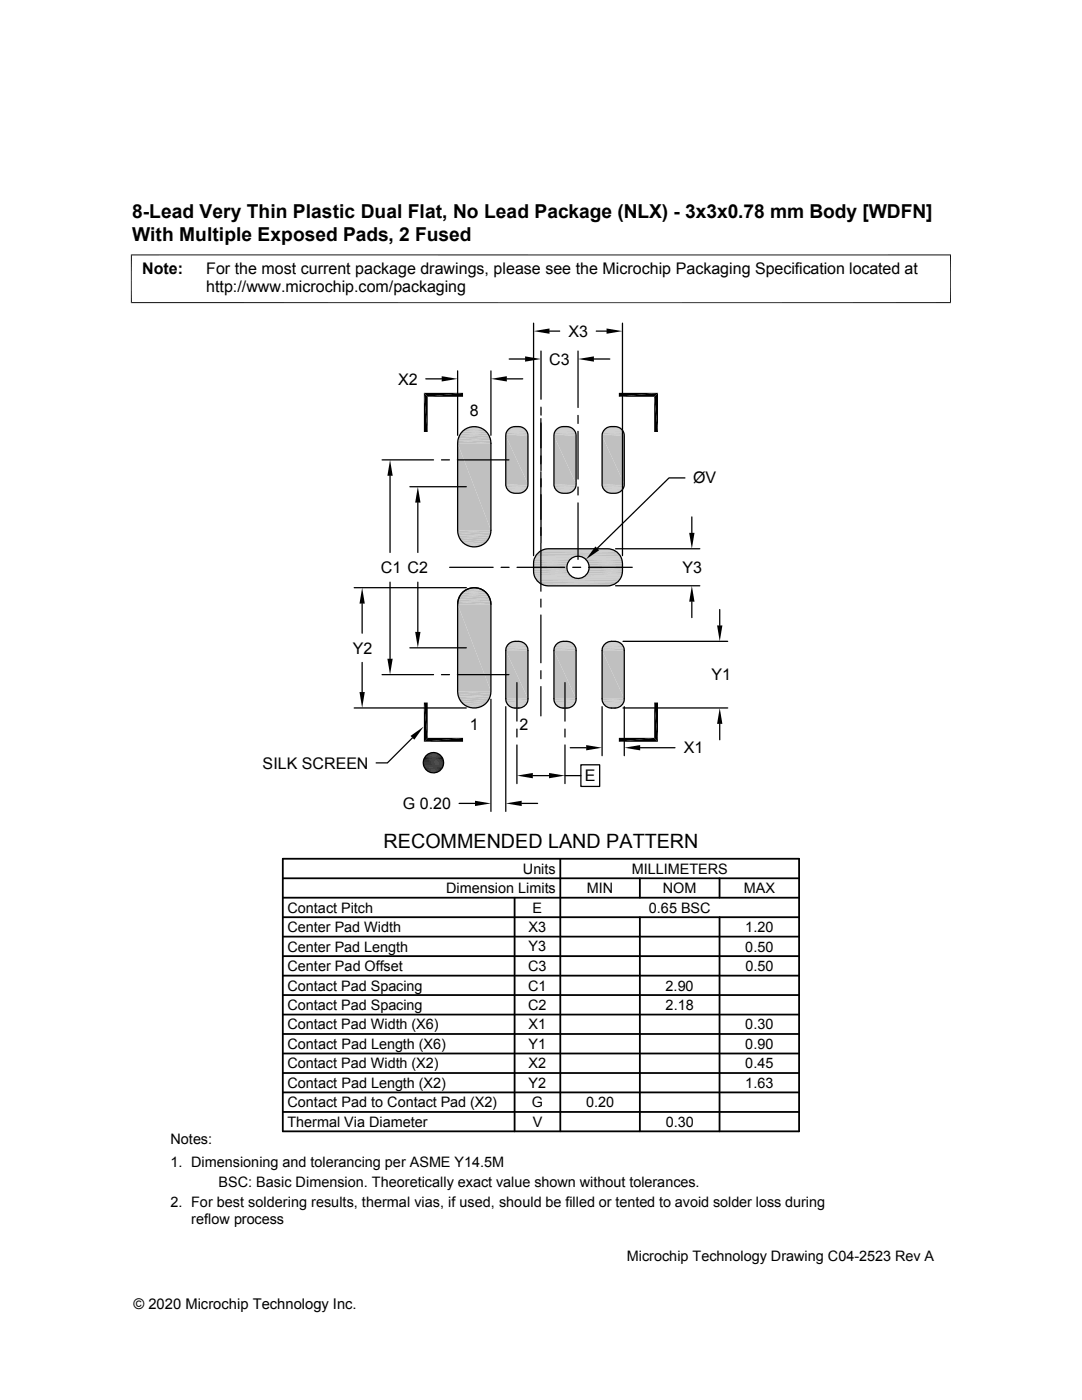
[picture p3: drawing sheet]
<svg xmlns="http://www.w3.org/2000/svg" width="216mm" height="279mm" viewBox="0 0 216 279" stroke-linecap="round" stroke-linejoin="round" font-family="sans-serif">
<g fill="#c0c0c0">
<path d="M94.3 85.2h.7z"/>
<path d="M121.7 85.2h1.3z"/>
<path d="M122 85.1l1 .1z"/>
<path d="M112.1 85.2h1.3z"/>
<path d="M112.4 85.1l1 .1z"/>
<path d="M102.4 85.2h1.4z"/>
<path d="M102.8 85.1l1 .1z"/>
<path d="M121.6 85.2h1.5z"/>
<path d="M121.7 85.2h1.4z"/>
<path d="M112 85.2h1.5z"/>
<path d="M112.1 85.2h1.4z"/>
<path d="M102.4 85.2h1.5z"/>
<path d="M94.1 85.2h1z"/>
<path d="M94.3 85.2h.8z"/>
<path d="M121.3 85.3h2z"/>
<path d="M121.6 85.2l1.7 .1z"/>
<path d="M111.7 85.3h2z"/>
<path d="M112 85.2l1.7 .1z"/>
<path d="M102.1 85.3h2z"/>
<path d="M102.4 85.2l1.7 .1z"/>
</g>
<path d="M93.6 85.2h2.1M102.1 85.3h2.1M111.7 85.3h2.1M121.3 85.3h2.1" fill="none" stroke="#c0c0c0" stroke-width=".2"/>
<path d="M94.1 85.2l1.6 .1z" fill="#c0c0c0"/>
<g fill="none" stroke="#c0c0c0" stroke-width=".2">
<path d="M100.9 86.7h4.4M101 86.3h4.2M101.2 86h3.9M101.2 85.9h3.9M101.3 85.7h3.6M101.5 85.6h3.3M101.6 85.5h3.1M101.7 85.4h2.8M101.8 85.3h2.6M110.6 86.7h4.3M110.6 86.3h4.3M110.8 86h3.9"/>
<path d="M110.8 85.9h3.9M111 85.7h3.5M111.1 85.6h3.3M111.2 85.5h3.1M111.4 85.4h2.8M111.4 85.3h2.6M120.2 86.7h4.3M120.2 86.3h4.3M120.4 86h3.9M120.5 85.9h3.8M120.6 85.7h3.5M120.7 85.6h3.3"/>
<path d="M120.8 85.5h3.1M121 85.4h2.8M121.1 85.3h2.5"/>
</g>
<path d="M93.1 85.4h3M101.1 86.2h4.1M110.7 86.2h4.1M120.3 86.2h4.1" fill="none" stroke="#c0c0c0" stroke-width=".21"/>
<path d="M92.7 85.6h3.9" fill="none" stroke="#c0c0c0" stroke-width=".25"/>
<path d="M92.3 85.9h4.7" fill="none" stroke="#c0c0c0" stroke-width=".34"/>
<path d="M91.9 86.3h5.4" fill="none" stroke="#c0c0c0" stroke-width=".4"/>
<path d="M101 86.5h4.3M110.6 86.5h4.3M120.2 86.5h4.3" fill="none" stroke="#c0c0c0" stroke-width=".28"/>
<path d="M91.7 86.7h5.9" fill="none" stroke="#c0c0c0" stroke-width=".44"/>
<path d="M100.9 86.8h4.4M110.5 86.8h4.5M120.1 86.8h4.5" fill="none" stroke="#c0c0c0" stroke-width=".32"/>
<g fill="#c0c0c0">
<path d="M91.7 87l6.1 .4h-6.3z"/>
<path d="M91.7 87h5.9l.2 .4z"/>
<path d="M91.5 87.4l6.4 .5h-6.5z"/>
<path d="M91.5 87.4h6.3l.1 .5z"/>
<path d="M91.4 87.9l6.6 .6h-6.7z"/>
<path d="M91.4 87.9h6.5l.1 .6z"/>
<path d="M120.1 87l4.5 9.6h-4.5z"/>
<path d="M120.1 87h4.5v9.6z"/>
<path d="M110.5 87l4.5 9.6h-4.5z"/>
<path d="M110.5 87h4.5v9.6z"/>
<path d="M100.9 87l4.4 9.6h-4.4z"/>
<path d="M100.9 87h4.4v9.6z"/>
</g>
<path d="M100.9 96.8h4.4M110.5 96.8h4.5M120.1 96.8h4.5" fill="none" stroke="#c0c0c0" stroke-width=".32"/>
<g fill="none" stroke="#c0c0c0" stroke-width=".2">
<path d="M100.9 96.9h4.4M101 97.3h4.2M101.2 97.6h3.9M101.2 97.7h3.9M101.3 97.8h3.6M101.5 97.9h3.3M101.6 98.1h3.1M101.7 98.2h2.8M101.8 98.2h2.6M102.1 98.3h2.1M110.6 96.9h4.3M110.6 97.3h4.3"/>
<path d="M110.8 97.6h3.9M110.8 97.7h3.9M111 97.8h3.5M111.1 97.9h3.3M111.2 98.1h3.1M111.4 98.2h2.8M111.4 98.2h2.6M111.7 98.3h2.1M120.2 96.9h4.3M120.2 97.3h4.3M120.4 97.6h3.9M120.5 97.7h3.8"/>
<path d="M120.6 97.8h3.5M120.7 97.9h3.3M120.8 98.1h3.1M121 98.2h2.8M121.1 98.2h2.5M121.3 98.3h2.1"/>
</g>
<path d="M101 97.1h4.3M110.6 97.1h4.3M120.2 97.1h4.3" fill="none" stroke="#c0c0c0" stroke-width=".25"/>
<path d="M101.1 97.4h4.1M110.7 97.4h4.1M120.3 97.4h4.1" fill="none" stroke="#c0c0c0" stroke-width=".21"/>
<g fill="#c0c0c0">
<path d="M121.3 98.3l1.8 .1z"/>
<path d="M121.3 98.3h2z"/>
<path d="M111.7 98.3l1.8 .1z"/>
<path d="M111.7 98.3h2z"/>
<path d="M102.1 98.3l1.8 .1z"/>
<path d="M102.1 98.3h2z"/>
<path d="M121.6 98.4h1.4z"/>
<path d="M121.6 98.4h1.5z"/>
<path d="M112 98.4h1.4z"/>
<path d="M112 98.4h1.5z"/>
<path d="M102.4 98.4h1.4z"/>
<path d="M102.4 98.4h1.5z"/>
<path d="M121.7 98.4h1z"/>
<path d="M121.7 98.4h1.3z"/>
<path d="M112.1 98.4h1z"/>
<path d="M112.1 98.4h1.3z"/>
<path d="M102.4 98.4h1.1z"/>
<path d="M91.3 88.5l6.7 17.3h-6.7z"/>
<path d="M91.3 88.5h6.7v17.3z"/>
<path d="M91.3 105.8l6.6 .5h-6.5z"/>
<path d="M91.3 105.8h6.7l-.1 .5z"/>
<path d="M91.4 106.3l6.4 .5h-6.3z"/>
<path d="M91.4 106.3h6.5l-.1 .5z"/>
<path d="M91.5 106.8l6.1 .5h-5.9z"/>
<path d="M91.5 106.8h6.3l-.2 .5z"/>
</g>
<path d="M91.7 107.6h5.9" fill="none" stroke="#c0c0c0" stroke-width=".44"/>
<path d="M91.9 108h5.4" fill="none" stroke="#c0c0c0" stroke-width=".4"/>
<path d="M92.3 108.4h4.7" fill="none" stroke="#c0c0c0" stroke-width=".34"/>
<path d="M92.7 108.7h3.9" fill="none" stroke="#c0c0c0" stroke-width=".28"/>
<path d="M93.1 108.9h3" fill="none" stroke="#c0c0c0" stroke-width=".2"/>
<g fill="#c0c0c0">
<path d="M94.1 109.1h1z"/>
<path d="M93.6 109l1.5 .1z"/>
</g>
<g fill="none" stroke="#c0c0c0" stroke-width=".2">
<path d="M93.6 109.1h2.1M106.5 112.4h6.8M106.5 114h6.8M106.5 112h7M106.5 114.4h7M106.6 111.6h7.3M106.6 114.8h7.3M106.6 111.5h7.4M106.6 114.9h7.4M106.7 115.3h7.9M106.7 111.2h7.9M106.8 111.1h7.9"/>
<path d="M106.8 115.3h7.9M106.8 111.1h8.3M106.8 115.4h8.3M108.1 116.7h14.5M108.1 109.8h14.5M108.5 116.8h13.7M108.5 109.6h13.7M109 116.9h12.7M109 109.5h12.7M115.5 115.4h8.3M115.5 111.1h8.3M115.9 111.1h8"/>
<path d="M115.9 115.3h8M116.1 111.2h7.8M116.1 115.3h7.8M116.7 114.9h7.4M116.7 111.5h7.4M116.8 111.6h7.3M116.8 114.8h7.3M117.2 114.4h7M117.2 112h7M117.4 114h6.8M117.4 112.4h6.8"/>
</g>
<path d="M107.7 110h15.3M107.7 116.5h15.3" fill="none" stroke="#c0c0c0" stroke-width=".23"/>
<path d="M106.5 114.6h7.2M106.5 111.9h7.2M107.3 110.2h16M107.3 116.2h16M117 111.9h7.2M117 114.6h7.2" fill="none" stroke="#c0c0c0" stroke-width=".3"/>
<path d="M106.5 112.2h7M106.5 114.2h7M107 115.9h16.6M107 110.6h16.6M117.2 112.2h7M117.2 114.2h7" fill="none" stroke="#c0c0c0" stroke-width=".36"/>
<path d="M106.9 110.9h16.9M106.9 115.6h16.9" fill="none" stroke="#c0c0c0" stroke-width=".28"/>
<path d="M106.7 111.3h7.6M106.7 115.1h7.6M116.3 115.1h7.7M116.3 111.3h7.7" fill="none" stroke="#c0c0c0" stroke-width=".21"/>
<path d="M106.5 112.6h6.7M106.5 113.8h6.7M117.4 113.8h6.8M117.4 112.6h6.8" fill="none" stroke="#c0c0c0" stroke-width=".34"/>
<path d="M106.5 113h6.7M106.5 113.4h6.7M117.5 113.4h6.7M117.5 113h6.7" fill="none" stroke="#c0c0c0" stroke-width=".4"/>
<path d="M94.1 117.3h1z" fill="#c0c0c0"/>
<path d="M93.6 117.4h2.1" fill="none" stroke="#c0c0c0" stroke-width=".2"/>
<path d="M94.1 117.3l1.6 .2z" fill="#c0c0c0"/>
<path d="M93.1 117.5h3" fill="none" stroke="#c0c0c0" stroke-width=".2"/>
<path d="M92.7 117.8h3.9" fill="none" stroke="#c0c0c0" stroke-width=".28"/>
<path d="M92.3 118.1h4.7" fill="none" stroke="#c0c0c0" stroke-width=".34"/>
<path d="M91.9 118.5h5.4" fill="none" stroke="#c0c0c0" stroke-width=".4"/>
<path d="M91.7 118.9h5.9" fill="none" stroke="#c0c0c0" stroke-width=".44"/>
<g fill="#c0c0c0">
<path d="M91.7 119.1l6.1 .5h-6.3z"/>
<path d="M91.7 119.1h5.9l.2 .5z"/>
<path d="M91.5 119.6l6.4 .5h-6.5z"/>
<path d="M91.5 119.6h6.3l.1 .5z"/>
<path d="M91.4 120.1l6.6 .5h-6.7z"/>
<path d="M91.4 120.1h6.5l.1 .5z"/>
<path d="M121.7 128h1.3z"/>
<path d="M122 128h1z"/>
<path d="M112.1 128h1.3z"/>
<path d="M112.4 128h1z"/>
<path d="M102.4 128h1.4z"/>
<path d="M102.8 128h1z"/>
<path d="M121.7 128h1.4z"/>
<path d="M112.1 128h1.4z"/>
<path d="M102.4 128h1.5z"/>
<path d="M121.3 128.1h2z"/>
<path d="M121.6 128l1.7 .1z"/>
<path d="M111.7 128.1h2z"/>
<path d="M112 128l1.7 .1z"/>
<path d="M102.1 128.1h2z"/>
<path d="M102.4 128l1.7 .1z"/>
</g>
<g fill="none" stroke="#c0c0c0" stroke-width=".2">
<path d="M100.9 129.5h4.4M101 129.2h4.2M101.2 128.9h3.9M101.2 128.7h3.9M101.3 128.6h3.6M101.5 128.5h3.3M101.6 128.4h3.1M101.7 128.3h2.8M101.8 128.2h2.6M102.1 128.1h2.1M110.6 129.5h4.3M110.6 129.2h4.3"/>
<path d="M110.8 128.9h3.9M110.8 128.7h3.9M111 128.6h3.5M111.1 128.5h3.3M111.2 128.4h3.1M111.4 128.3h2.8M111.4 128.2h2.6M111.7 128.1h2.1M120.2 129.5h4.3M120.2 129.2h4.3M120.4 128.9h3.9M120.5 128.7h3.8"/>
<path d="M120.6 128.6h3.5M120.7 128.5h3.3M120.8 128.4h3.1M121 128.3h2.8M121.1 128.2h2.5M121.3 128.1h2.1"/>
</g>
<path d="M101.1 129h4.1M110.7 129h4.1M120.3 129h4.1" fill="none" stroke="#c0c0c0" stroke-width=".21"/>
<path d="M101 129.3h4.3M110.6 129.3h4.3M120.2 129.3h4.3" fill="none" stroke="#c0c0c0" stroke-width=".25"/>
<path d="M100.9 129.7h4.4M110.5 129.7h4.5M120.1 129.7h4.5" fill="none" stroke="#c0c0c0" stroke-width=".32"/>
<g fill="#c0c0c0">
<path d="M91.3 120.6l6.7 17.4h-6.7z"/>
<path d="M91.3 120.6h6.7v17.4z"/>
<path d="M91.3 138l6.6 .5h-6.5z"/>
<path d="M91.3 138h6.7l-.1 .5z"/>
<path d="M91.4 138.5l6.4 .5h-6.3z"/>
<path d="M91.4 138.5h6.5l-.1 .5z"/>
<path d="M120.1 129.8l4.5 9.6h-4.5z"/>
<path d="M120.1 129.8h4.5v9.6z"/>
<path d="M110.5 129.8l4.5 9.6h-4.5z"/>
<path d="M110.5 129.8h4.5v9.6z"/>
<path d="M100.9 129.8l4.4 9.6h-4.4z"/>
<path d="M100.9 129.8h4.4v9.6z"/>
<path d="M91.5 139l6.1 .5h-5.9z"/>
<path d="M91.5 139h6.3l-.2 .5z"/>
</g>
<path d="M100.9 139.6h4.4M110.5 139.6h4.5M120.1 139.6h4.5" fill="none" stroke="#c0c0c0" stroke-width=".32"/>
<g fill="none" stroke="#c0c0c0" stroke-width=".2">
<path d="M100.9 139.8h4.4M110.6 139.8h4.3M120.2 139.8h4.3M101 140.1h4.2M101.2 140.4h3.9M101.2 140.6h3.9M101.3 140.7h3.6M101.5 140.8h3.3M101.6 140.9h3.1M101.7 141h2.8M101.8 141.1h2.6M102.1 141.2h2.1"/>
<path d="M110.6 140.1h4.3M110.8 140.4h3.9M110.8 140.6h3.9M111 140.7h3.5M111.1 140.8h3.3M111.2 140.9h3.1M111.4 141h2.8M111.4 141.1h2.6M111.7 141.2h2.1M120.2 140.1h4.3M120.4 140.4h3.9M120.5 140.6h3.8"/>
<path d="M120.6 140.7h3.5M120.7 140.8h3.3M120.8 140.9h3.1M121 141h2.8M121.1 141.1h2.5M121.3 141.2h2.1"/>
</g>
<path d="M91.7 139.7h5.9" fill="none" stroke="#c0c0c0" stroke-width=".44"/>
<path d="M101 139.9h4.3M110.6 139.9h4.3M120.2 139.9h4.3" fill="none" stroke="#c0c0c0" stroke-width=".28"/>
<path d="M91.9 140.1h5.4" fill="none" stroke="#c0c0c0" stroke-width=".4"/>
<path d="M93.1 141h3M101.1 140.3h4.1M110.7 140.3h4.1M120.3 140.3h4.1" fill="none" stroke="#c0c0c0" stroke-width=".21"/>
<path d="M92.3 140.5h4.7" fill="none" stroke="#c0c0c0" stroke-width=".34"/>
<path d="M92.7 140.8h3.9" fill="none" stroke="#c0c0c0" stroke-width=".25"/>
<path d="M93.6 141.1l1.5 .2z" fill="#c0c0c0"/>
<path d="M93.6 141.2h2.1" fill="none" stroke="#c0c0c0" stroke-width=".2"/>
<g fill="#c0c0c0">
<path d="M121.3 141.2l1.8 .1z"/>
<path d="M121.3 141.2h2z"/>
<path d="M111.7 141.2l1.8 .1z"/>
<path d="M111.7 141.2h2z"/>
<path d="M102.1 141.2l1.8 .1z"/>
<path d="M102.1 141.2h2z"/>
<path d="M94.3 141.3h.7z"/>
<path d="M121.6 141.3h1.4z"/>
<path d="M121.6 141.3h1.5z"/>
<path d="M112 141.3h1.4z"/>
<path d="M112 141.3h1.5z"/>
<path d="M102.4 141.3h1.4z"/>
<path d="M102.4 141.3h1.5z"/>
<path d="M94.1 141.3h.9z"/>
<path d="M94.1 141.3h1z"/>
<path d="M121.7 141.3h1z"/>
<path d="M121.7 141.3h1.3z"/>
<path d="M112.1 141.3h1z"/>
<path d="M112.1 141.3h1.3z"/>
<path d="M102.4 141.3h1.1z"/>
</g>
<g fill="none" stroke="#000" stroke-width=".25">
<path d="M85 75.6h3.1M91.3 74v12.9M98 74v12.9M101.1 75.6h3.2M101.6 71.6h3.2M106.5 64.5v46.4M107.9 70.1v9.6M109.6 66.1h2.1M115.3 70.1v11.2M118.5 71.6h3.2M119 66.1h2M124.2 64.5v46.4"/>
<path d="M76.2 91.8h10.3M77.8 95v15.3M81.8 97.1h11.2M88.1 91.8h1.6M91.3 91.8h10.3M92.1 86.3a3.3 3.3 0 0 1 3.7-.9 3.3 3.3 0 0 1 2.2 3.1v17.3a3.3 3.3 0 0 1-3.4 3.3 3.3 3.3 0 0 1-3.3-3.3v-17.3l.3-1.5zM101.5 85.7a2.38 2.38 0 0 1 3.8 .9v10a1.99 1.99 0 0 1-2.5 1.8 1.84 1.84 0 0 1-1.9-1.8v-9.6a1.73 1.73 0 0 1 .6-1.3zM107.9 83.5v10.5M107.9 94.2v14.1M107.9 81.3v1.5M111.1 85.7a2.38 2.38 0 0 1 3.8 .9l.1 10a1.99 1.99 0 0 1-2.6 1.8 1.86 1.86 0 0 1-1.9-1.8v-9.6a1.73 1.73 0 0 1 .6-1.3zM115.3 82.9v1.6"/>
<path d="M115.3 86.1v9.5M115.3 97.2v1.6M120.7 85.7a2.37 2.37 0 0 1 3.8 .9l.1 10a1.99 1.99 0 0 1-2.6 1.8 1.86 1.86 0 0 1-1.9-1.8v-9.6a1.72 1.72 0 0 1 .6-1.3zM136.7 95.4h-3.2l-14.3 14M70.7 117.3h22.3M77.8 116.2v15.3M83.4 100.3v10M83.4 116.2v9.9M89.7 113.2h8.7M92.3 118.2a3.3 3.3 0 0 1 3.6-.7 3.3 3.3 0 0 1 2.1 3.1v17.4a3.3 3.3 0 0 1-3.4 3.3 3.3 3.3 0 0 1-3.3-3.3v-17.4l.2-1 .3-.8zM100 113.2h1.6M103.2 113.2h9.5"/>
<path d="M107.3 110.4a3 3 0 0 1 2.1-.9h11.8a2.98 2.98 0 0 1 3 3 3.6 3.6 0 0 1-1.7 4.2l-1.3 .2h-11.8a2.96 2.96 0 0 1-2.9-2.9 4.1 4.1 0 0 1 .8-3.6zM107.9 108.5v9.5M107.9 119.6v1.6M114.3 113.2h1.6M115.3 100.4v11.2M117.5 113.2h8.7M122.8 116.9h16.8M122.8 109.5h16.8M138 103.2v3.1M72.3 120.5v5.9M72.3 132.2v5.9M76.2 134.6h10.3"/>
<path d="M81.8 129.3h11.2M88.1 134.6h1.6M91.3 134.6h10.3M91.3 120.6a3.3 3.3 0 0 1 3.3-3.3 3.3 3.3 0 0 1 3.4 3.3M98 139.6v22.3M101.3 128.7a2.54 2.54 0 0 1 3.9 .4l.1 .7v9.6a2.01 2.01 0 0 1-2.5 1.9 1.84 1.84 0 0 1-1.9-1.9v-9.6zM103.1 136.2v7.7M107.9 122.7v9.6M107.9 133.9v1.5M107.9 137v5.9M110.9 128.7a2.53 2.53 0 0 1 3.9 .4l.2 .7v9.6a2 2 0 0 1-2.6 1.9 1.86 1.86 0 0 1-1.9-1.9v-9.6l.2-.7zM112.7 136.2v7.7"/>
<path d="M120.5 128.7a2.52 2.52 0 0 1 3.9 .4l.2 .7v9.6a2 2 0 0 1-2.6 1.9 1.86 1.86 0 0 1-1.9-1.9v-9.6zM124.3 128h20.9M138 120.1v3.2M143.6 121.6v3.2M70.7 141.3h22.3M82.3 147.3l-5 5h-2.2M100.9 141v20.9M103.1 145.5v1.6M103.1 148.7v7.7M106.3 154.8h3.3M112.7 145.5v1.6M112.7 148.7v7.7"/>
<path d="M112.7 154.8h3.2M113.8 149.2h3.2M115.9 152.6h3.8v4.4h-3.8zM120.1 141v9.8M124.3 141.3h20.9M124.6 141v9.8M127.7 149.2h7M143.6 144.5v3.1M91.6 160.3h3.2M104.1 160.3h3.2"/>
<circle cx="115.3" cy="113.2" r="2.22"/>
<circle cx="86.5" cy="152.2" r="2.03"/>
</g>
<g fill="none" stroke="#000" stroke-width=".36">
<path d="M56.4 175.3h103M56.4 171.4h103v54.4h-103zM56.4 179.2h103M102.7 179.2v46.6M111.8 171.4v54.4M127.7 175.3v3.9M143.6 175.3v3.9M56.4 186.9h103M56.4 183h103M56.4 190.8h103M56.4 198.6h103M56.4 194.7h103"/>
<path d="M127.7 183v42.8M143.6 183v42.8M56.4 202.5h103M56.4 206.4h103M56.4 210.2h103M56.4 214.1h103M56.4 218h103M56.4 221.9h103"/>
</g>
<g fill="#000">
<path d="M84.6 78.4l.7 7.8h-.7zM84.6 78.4l.7 .8v7zM88.1 75.1l3.2 .5-3.2 .5zM85.3 79.2l7.1-.8v.8zM84.6 78.4h7.8l-7.1 .8zM98 75.6l3.1-.5v1zM104.8 71.1l3.1 .5-3.1 .6zM106.5 66.1l3.1-.5v1zM115.3 71.6l3.2-.5v1.1zM121 65.6l3.2 .5-3.2 .5zM123.5 78.4h7.8l-7.8 .8zM123.5 79.2l7.8-.8-.8 .8z"/>
<path d="M130.5 79.2l.8 7h-.8zM131.3 78.4v7.8l-.8-7zM77.8 91.8l.6 3.2h-1.1zM83.4 97.1l.5 3.2h-1.1zM118.8 109.1l.7 .7-2.6 1.9zM137.5 106.3h1.1l-.6 3.2zM71.7 138.1h1.1l-.5 3.2zM72.3 117.3l.5 3.2h-1.1zM77.3 131.5h1.1l-.6 3.1zM82.8 126.1h1.1l-.5 3.2zM138 116.9l.6 3.2h-1.1zM143.1 124.8h1l-.5 3.2z"/>
<path d="M81.9 146.9l2.6-1.9-1.8 2.6zM84.6 140.2l.7 7.1-.7 .7zM84.6 140.2h.7v7.1zM85.5 154l1.8 .1zM85.7 150.4l1.8 .1zM85.7 154.1h1.4zM85.7 154.1h1.6zM85.7 150.4h1.6zM85.8 150.3l1.5 .1zM85.8 154.1l1.2 .1zM85.8 154.1h1.3zM85.8 150.3h1.3z"/>
<path d="M86 150.2l1.1 .1zM86 154.2h.7zM86 154.2h1zM86 150.2h1zM86.2 150.2h.8zM86.2 154.2h.5zM86.2 150.2h.5zM84.6 148l7.8-.7v.7zM85.3 147.3h7.1l-7.8 .7zM94.8 159.8l3.2 .5-3.2 .6zM100.9 160.3l3.2-.5v1.1zM103.1 154.8l3.2-.5v1z"/>
<path d="M109.6 154.3l3.1 .5-3.1 .5zM117 148.7l3.1 .5-3.1 .6zM123.5 147.3h7l-7 .7zM123.5 148l7-.7 .8 .7zM124.6 149.2l3.1-.5v1.1zM130.5 140.2l.8 7.8-.8-.7zM130.5 140.2h.8v7.8zM143.6 141.3l.5 3.2h-1z"/>
</g>
<g fill="none" stroke="#000" stroke-width=".2">
<path d="M26.1 50.9h163.7M26.2 50.8v9.7M189.7 50.8v9.7M26.1 60.4h163.7M84.5 151.9h4M84.5 152.1h4M84.5 152.3h4M84.5 151.7h4M84.5 152.7h4M84.5 152.9h3.9M84.5 151.6h3.9M84.6 151.4h3.8"/>
<path d="M84.6 153.1h3.8M84.7 153.2h3.6M84.7 151.2h3.6M84.8 153.4h3.4M84.8 151h3.4M84.9 153.6h3.2M84.9 150.9h3.2M85 153.7h3M85 150.7h3M85.2 150.6h2.6M85.2 153.8h2.6M85.3 150.5h2.4"/>
<path d="M85.3 153.9h2.4M85.5 154h2M85.5 150.4h2"/>
</g>
<path d="M84.5 152.5h4" fill="none" stroke="#000" stroke-width=".21"/>
<text font-size="3.9" x="76.5" y="169.2">RECOMMENDED LAND PATTERN</text>
<g font-size="3.8">
<text x="26.4" y="43.5">8-Lead Very Thin Plastic Dual Flat, No Lead Package (NLX) - 3x3x0.78 mm Body [WDFN]</text>
<text x="26.4" y="48">With Multiple Exposed Pads, 2 Fused</text>
</g>
<g font-size="3.2">
<text x="28.4" y="54.6">Note:</text>
<text x="41.1" y="58.3">http://www.microchip.com/packaging</text>
<text x="41.1" y="54.6">For the most current package drawings, please see the Microchip Packaging Specification located at</text>
<text x="113.4" y="67.2">X3</text>
<text x="79.4" y="76.8">X2</text>
<text x="109.6" y="72.8">C3</text>
<text x="93.7" y="83">8</text>
<text x="138.3" y="96.5">ØV</text>
<text x="76" y="114.3">C1 C2</text>
<text x="136.2" y="114.3">Y3</text>
<text x="70.4" y="130.4">Y2</text>
<text x="141.9" y="135.8">Y1</text>
<text x="93.7" y="145.6">1</text>
<text x="103.7" y="145.6">2</text>
<text x="52.4" y="153.4">SILK SCREEN</text>
<text x="116.7" y="155.9">E</text>
<text x="136.4" y="150.4">X1</text>
<text x="80.4" y="161.5">G 0.20</text>
</g>
<g font-size="2.9">
<text x="89" y="178.2">Dimension Limits</text>
<text x="104.3" y="174.4">Units</text>
<text x="117.1" y="178.2">MIN</text>
<text x="126" y="174.4">MILLIMETERS</text>
<text x="132.3" y="178.2">NOM</text>
<text x="148.4" y="178.2">MAX</text>
<text x="57.3" y="182.1">Contact Pitch</text>
<text x="106.3" y="182.1">E</text>
<text x="129.5" y="182.1">0.65 BSC</text>
<text x="57.3" y="186">Center Pad Width</text>
<text x="57.3" y="189.9">Center Pad Length</text>
<text x="105.5" y="189.9">Y3</text>
<text x="105.5" y="186">X3</text>
<text x="148.7" y="189.9">0.50</text>
<text x="148.7" y="186">1.20</text>
<text x="57.3" y="197.7">Contact Pad Spacing</text>
<text x="57.3" y="193.8">Center Pad Offset</text>
<text x="105.4" y="197.7">C1</text>
<text x="105.4" y="193.8">C3</text>
<text x="132.8" y="197.7">2.90</text>
<text x="148.7" y="193.8">0.50</text>
<text x="57.3" y="201.6">Contact Pad Spacing</text>
<text x="105.4" y="201.6">C2</text>
<text x="132.8" y="201.6">2.18</text>
<text x="57.3" y="209.3">Contact Pad Length (X6)</text>
<text x="57.3" y="205.4">Contact Pad Width (X6)</text>
<text x="105.5" y="209.3">Y1</text>
<text x="105.5" y="205.4">X1</text>
<text x="148.7" y="209.3">0.90</text>
<text x="148.7" y="205.4">0.30</text>
<text x="57.3" y="213.2">Contact Pad Width (X2)</text>
<text x="105.5" y="213.2">X2</text>
<text x="148.7" y="213.2">0.45</text>
<text x="57.3" y="221">Contact Pad to Contact Pad (X2)</text>
<text x="57.3" y="217.1">Contact Pad Length (X2)</text>
<text x="105.5" y="217.1">Y2</text>
<text x="106.1" y="221">G</text>
<text x="116.9" y="221">0.20</text>
<text x="148.7" y="217.1">1.63</text>
<text x="57.3" y="224.9">Thermal Via Diameter</text>
<text x="106.3" y="224.9">V</text>
<text x="132.8" y="224.9">0.30</text>
<text x="34" y="228.3">Notes:</text>
<text x="34" y="232.9">1. Dimensioning and tolerancing per ASME Y14.5M</text>
<text x="43.6" y="236.9">BSC: Basic Dimension. Theoretically exact value shown without tolerances.</text>
<text x="34" y="241">2. For best soldering results, thermal vias, if used, should be filled or tented to avoid solder loss during</text>
<text x="38.1" y="244.3">reflow process</text>
<text x="125.1" y="251.7">Microchip Technology Drawing C04-2523 Rev A</text>
<text x="26.6" y="261.3">© 2020 Microchip Technology Inc.</text>
</g>
</svg>
